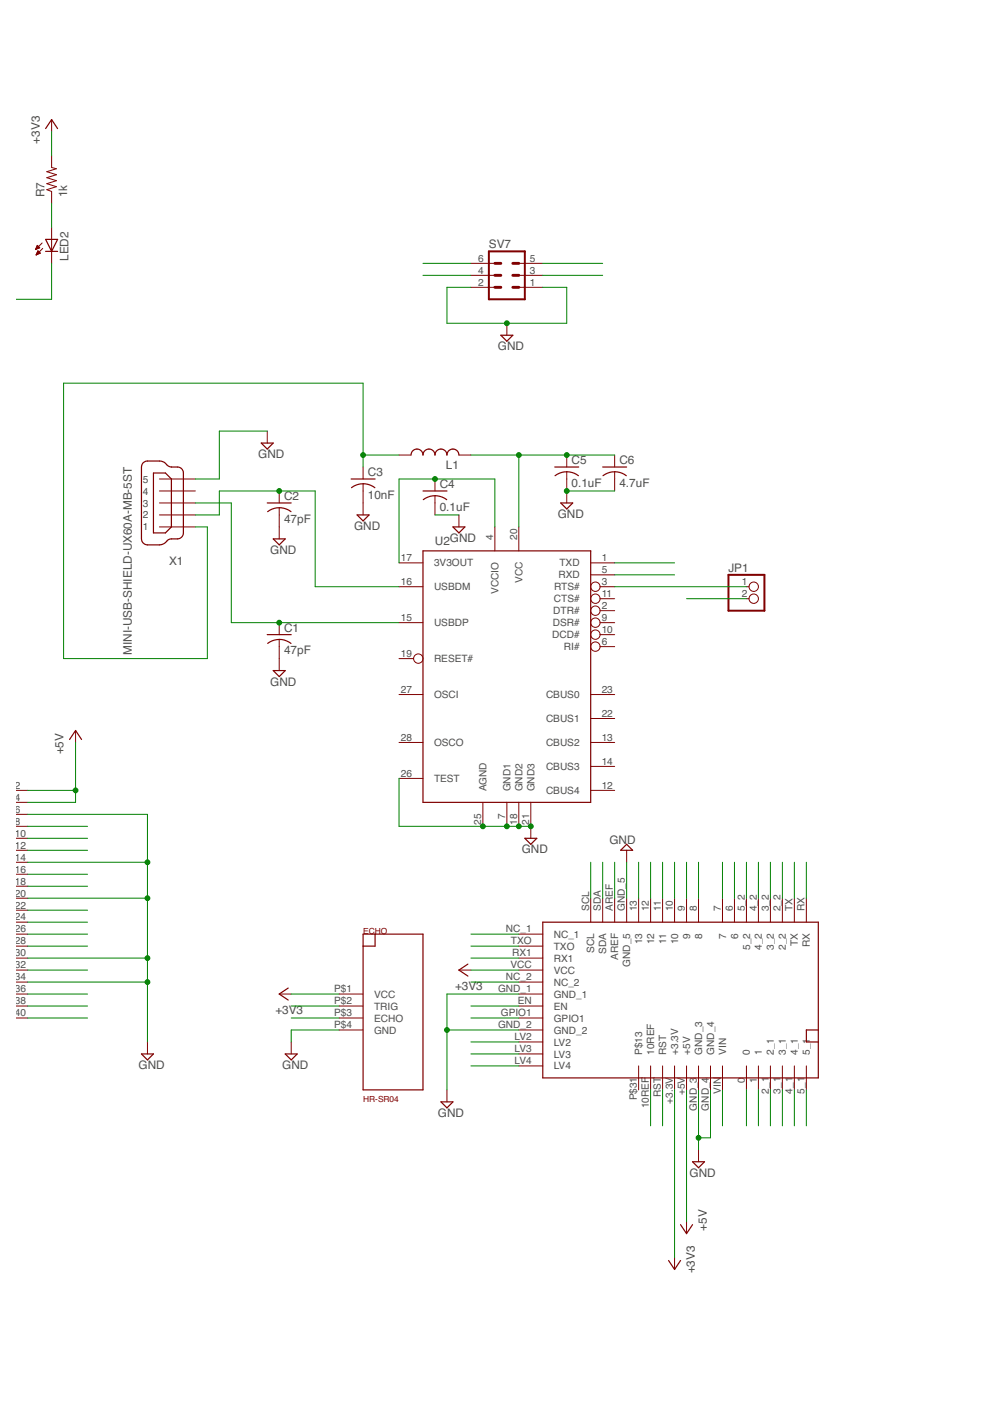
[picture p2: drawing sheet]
<svg xmlns="http://www.w3.org/2000/svg" width="210mm" height="297mm" viewBox="0 0 210 297" stroke-linecap="round" stroke-linejoin="round" font-family="sans-serif">
<g fill="none" stroke="#800000" stroke-width=".25">
<path d="M9.7 27.3l1.2-1.9 1.3 1.9M9.7 50.8h2.5l-1.3 2.5zM9.7 53.3h2.5M106.2 71.1h2.5l-1.2 1.2zM30.3 98.2l.7-.4h3.2l.6 .2 .7 .7a2.57 2.57 0 0 0 2.1 .3l.6 .1 .4 .4 .3 .8v12.7l-.1 .5-.4 .5a2.48 2.48 0 0 1-2.1 .3l-.8 .2-.7 .7-1 .3h-2.8l-.5-.3-.4-.4-.1-.5v-15.3zM55.4 93.9h2.5l-1.2 1.3zM87.1 96.5a1.27 1.27 0 0 1 1.3-1.3 1.27 1.27 0 0 1 1.3 1.3 1.27 1.27 0 0 1 1.3-1.3 1.27 1.27 0 0 1 1.2 1.3 1.27 1.27 0 0 1 1.3-1.3 1.27 1.27 0 0 1 1.3 1.3 1.27 1.27 0 0 1 1.2-1.3 1.27 1.27 0 0 1 1.3 1.3M117.6 99h5.1M127.8 99h5.1M32.5 100.3h2.6l1.2 1.3v10.1l-1.2 1.3h-2.6zM56.7 106.6h5M56.7 108.5a4 4 0 0 1 5 0"/>
<path d="M57.9 114.3h2.6l-1.3 1.2zM74.4 101.6h5.1M74.5 103.4a4 4 0 0 1 5 0M75.7 109.2h2.6l-1.3 1.2zM89.7 116.8h35.5v53.3h-35.5zM89.7 104.1h5.1M89.7 105.9a4.1 4.1 0 0 1 5 0M96 111.7h2.6l-1.3 1.3zM117.7 100.9a4 4 0 0 1 4.9 0M118.9 106.6h2.5l-1.2 1.3zM127.8 100.9a4 4 0 0 1 5 0M56.7 134.6h5"/>
<path d="M56.7 136.4a4 4 0 0 1 5 0M14.8 156.8l1.2-1.9 1.3 1.9M57.9 142.2h2.6l-1.3 1.2zM111.3 177.7h2.5l-1.3 1.3zM132.9 179l1.2 1.3h-2.5zM77 198.1h12.7v33h-12.7zM79.5 198.1v2.5h-2.5M115.1 195.5h58.4v33h-58.4zM61.1 209.5l-1.9 1.3 1.9 1.2M99.2 204.4l-1.9 1.3 1.9 1.2M173.5 218.4h-2.5v2.5h2.5M30 223.5h2.5l-1.2 1.2z"/>
<path d="M60.5 223.5h2.5l-1.3 1.2zM93.5 233.6h2.5l-1.2 1.3zM144.3 259.7l1.3 1.9 1.2-1.9M146.8 246.3h2.6l-1.3 1.3zM141.8 267.3l1.2 1.9 1.3-1.9"/>
</g>
<g fill="none" stroke="#800000" stroke-width=".21">
<path d="M10.9 25.4v2.5M10.9 33v2.5l1.1 .3-2.1 .6 2.1 .6-2.1 .7 2.1 .6-2.1 .6 2.1 .7-2.1 .6 1 .4v2.5M7.6 52.8h.2M7.6 52.7h.5M7.7 54h.1M7.7 52.6h.6M7.7 52.5h.6M7.7 53.9h.3M7.8 53.8h.5M7.8 52.3h.4M7.8 52.2h.3M7.8 53.7h.7"/>
<path d="M7.9 52.1h.1M7.9 53.5h.5M7.9 52l.5 .5-.9 .4zM7.9 53.4h.4M8 53.3h.1M8 53.2l.6 .5-.9 .4zM8.9 51.5l-1.4 1.4M9.1 52.7l-1.4 1.4M10.9 48.2v7.6M99.8 58.4h5.1M99.8 55.8h5.1M110 58.4h5.1"/>
<path d="M110 55.8h5.1M99.8 60.9h5.1M107.5 68.5v2.6M110 60.9h5.1M56.7 91.4v2.5M77 99v2.6M84.6 96.5h2.5M97.3 96.5h2.5M120.2 96.5v2.5M130.3 96.5v2.5M33.8 111.7h7.6M33.8 109.2h7.6"/>
<path d="M33.8 106.6h7.6M33.8 104.1h7.6M33.8 101.6h7.6M59.2 104.1v2.5M59.2 107.7v6.6M77 102.6v6.6M84.6 119.3h5.1M92.2 101.6v2.5M92.2 105.1v4.1M97.3 109.2v2.5M104.9 111.7v5.1M110 111.7v5.1"/>
<path d="M120.2 100v6.6M125.2 119.3h5.1M130.3 100v4.1M59.2 132v2.6M59.2 135.6v6.6M84.6 124.4h5.1M84.6 132h5.1M84.6 139.6h3.1M125.2 121.9h5.1M127.2 124.4h3.1M127.2 132h3.1M127.2 126.9h3.1"/>
<path d="M127.2 129.5h3.1M127.2 134.6h3.1M127.2 137.1h3.1M158.3 124.4h.5M158.3 126.9h.5M16 154.9v2.5M84.6 147.3h5.1M84.6 157.4h5.1M125.2 147.3h5.1M125.2 157.4h5.1M125.2 152.3h5.1M3.4 167.6h2.5"/>
<path d="M3.4 170.1h2.5M3.4 172.7h2.5M3.4 175.2h2.5M3.4 177.7h2.5M84.6 165h5.1M102.4 170.1v5.1M107.5 170.1v5.1M110 170.1v5.1M112.5 170.1v7.6M125.2 162.5h5.1M125.2 167.6h5.1M3.4 180.3h2.5"/>
<path d="M3.4 182.8h2.5M3.4 185.4h2.5M3.4 187.9h2.5M3.4 190.4h2.5M3.4 193h2.5M3.4 195.5h2.5M3.4 198.1h2.5M110 198.1h5.1M125.2 190.4v5.1M127.8 190.4v5.1M130.3 190.4v5.1M132.9 180.3v2.5"/>
<path d="M132.9 190.4v5.1M135.4 190.4v5.1M137.9 190.4v5.1M140.5 190.4v5.1M143 190.4v5.1M145.6 190.4v5.1M148.1 190.4v5.1M153.2 190.4v5.1M155.7 190.4v5.1M158.3 190.4v5.1M160.8 190.4v5.1M163.3 190.4v5.1"/>
<path d="M165.9 190.4v5.1M168.4 190.4v5.1M171 190.4v5.1M3.4 200.6h2.5M3.4 203.1h2.5M3.4 205.7h2.5M3.4 208.2h2.5M3.4 210.8h2.5M3.4 213.3h2.5M3.4 215.8h2.5M59.2 210.8h2.5M71.9 210.8h5.1"/>
<path d="M71.9 213.3h5.1M71.9 215.8h5.1M71.9 218.4h5.1M97.3 205.7h2.5M110 200.6h5.1M110 203.1h5.1M110 205.7h5.1M110 208.2h5.1M110 210.8h5.1M110 213.3h5.1M110 215.8h5.1M110 218.4h5.1"/>
<path d="M31.3 220.9v2.6M61.7 220.9v2.6M94.8 231.1v2.5M110 220.9h5.1M110 223.5h5.1M110 226h5.1M135.4 226v5.1M137.9 226v5.1M140.5 226v5.1M143 226v5.1M145.6 226v5.1M148.1 226v5.1"/>
<path d="M150.6 226v5.1M153.2 226v5.1M158.3 226v5.1M160.8 226v5.1M163.3 226v5.1M165.9 226v5.1M168.4 226v5.1M171 226v5.1M145.6 259v2.6M148.1 243.8v2.5M143 266.6v2.6"/>
<circle cx="88.7" cy="139.6" r=".99"/>
<circle cx="126.2" cy="124.4" r=".99"/>
<circle cx="126.2" cy="126.9" r=".99"/>
<circle cx="126.2" cy="137.1" r=".99"/>
<circle cx="126.2" cy="132" r=".99"/>
<circle cx="126.2" cy="129.5" r=".99"/>
<circle cx="126.2" cy="134.6" r=".99"/>
<circle cx="159.8" cy="126.9" r=".99"/>
<circle cx="159.8" cy="124.4" r=".99"/>
</g>
<path d="M103.7 53.3h7.6v10.2h-7.6zM154.5 121.9h7.6v7.6h-7.6z" fill="none" stroke="#800000" stroke-width=".42"/>
<path d="M104.9 55.8h1.3M104.9 58.4h1.3M108.7 55.8h1.3M108.7 58.4h1.3M104.9 60.9h1.3M108.7 60.9h1.3" fill="none" stroke="#800000" stroke-width=".61"/>
<g fill="none" stroke="#008000" stroke-width=".21">
<path d="M10.9 27.9v5.1M10.9 55.8v7.7h-7.5M10.9 43.1v5.1M89.7 55.8h10.1M89.7 58.4h10.1M115.1 55.8h12.7M115.1 58.4h12.7M99.8 60.9h-5v7.6h25.4v-7.6h-5.1M56.7 91.4h-10.2v10.2h-5.1M77 96.5h7.6M77 99v-17.8h-63.5v58.4h30.5v-27.9h-2.6M99.8 96.5h30.5"/>
<path d="M110 96.5v15.2M41.4 109.2h5.1v-5.1h20.3v20.3h17.8M41.4 106.6h7.6v25.4h35.6M92.2 109.2h5.1M104.9 111.7v-10.1h-20.3v17.7M120.2 104.1h10.1M130.3 119.3h12.7M130.3 124.4h28M130.3 121.9h12.7M145.6 126.9h12.7M16 157.4v12.7h-10.1M5.9 175.2h12.7"/>
<path d="M5.9 172.7h25.4v48.2M5.9 177.7h12.7M5.9 167.6h10.1M84.6 165v10.2h27.9M5.9 182.8h25.4M5.9 190.4h25.4M5.9 195.5h12.7M5.9 193h12.7M5.9 198.1h12.7M5.9 180.3h12.7M5.9 185.4h12.7M5.9 187.9h12.7"/>
<path d="M99.8 198.1h10.2M125.2 182.8v7.6M127.8 182.8v7.6M130.3 182.8v7.6M132.9 182.8v7.6M135.4 182.8v7.6M137.9 182.8v7.6M140.5 182.8v7.6M143 182.8v7.6M145.6 182.8v7.6M148.1 182.8v7.6M153.2 182.8v7.6"/>
<path d="M155.7 182.8v7.6M158.3 182.8v7.6M160.8 182.8v7.6M163.3 182.8v7.6M165.9 182.8v7.6M168.4 182.8v7.6M171 182.8v7.6M5.9 203.1h25.4M5.9 208.2h25.4M5.9 210.8h12.7M5.9 215.8h12.7M5.9 205.7h12.7"/>
<path d="M5.9 200.6h12.7M5.9 213.3h12.7M61.7 210.8h10.2M61.7 215.8h10.2M61.7 213.3h10.2M71.9 218.4h-10.2v2.5M94.8 218.4h15.2M99.8 203.1h10.2M99.8 208.2h10.2M99.8 215.8h10.2M99.8 205.7h10.2M99.8 200.6h10.2"/>
<path d="M99.8 213.3h10.2M110 210.8h-15.2v20.3M99.8 220.9h10.2M99.8 223.5h10.2M99.8 226h10.2M137.9 231.1v7.6M140.5 231.1v7.6M143 231.1v35.5M145.6 231.1v27.9M148.1 231.1v12.7M150.6 231.1v10.1h-2.5M153.2 231.1v7.6"/>
<path d="M158.3 231.1v7.6M160.8 231.1v7.6M163.3 231.1v7.6M165.9 231.1v7.6M168.4 231.1v7.6M171 231.1v7.6"/>
</g>
<g fill="#008000" stroke="#008000" stroke-width=".21">
<circle cx="112.5" cy="175.2" r=".51"/>
<circle cx="110" cy="175.2" r=".51"/>
<circle cx="107.5" cy="175.2" r=".51"/>
<circle cx="102.4" cy="175.2" r=".51"/>
<circle cx="120.2" cy="104.1" r=".51"/>
<circle cx="31.3" cy="182.8" r=".51"/>
<circle cx="31.3" cy="190.4" r=".51"/>
<circle cx="31.3" cy="203.1" r=".51"/>
<circle cx="31.3" cy="208.2" r=".51"/>
<circle cx="107.5" cy="68.5" r=".51"/>
<circle cx="94.8" cy="218.4" r=".51"/>
<circle cx="148.1" cy="241.2" r=".51"/>
<circle cx="120.2" cy="96.5" r=".51"/>
<circle cx="110" cy="96.5" r=".51"/>
<circle cx="92.2" cy="101.6" r=".51"/>
<circle cx="77" cy="96.5" r=".51"/>
<circle cx="59.2" cy="104.1" r=".51"/>
<circle cx="59.2" cy="132" r=".51"/>
<circle cx="16" cy="167.6" r=".51"/>
</g>
<g font-size="2.5" fill="#505050">
<text x="8.4" y="30.4" transform="rotate(-90 8.4 30.4)">+3V3</text>
<text x="9.5" y="41.9" transform="rotate(-90 9.5 41.9)">R7</text>
<text x="14.3" y="41.9" transform="rotate(-90 14.3 41.9)">1k</text>
<text x="103.7" y="52.5">SV7</text>
<text x="14.5" y="55.3" transform="rotate(-90 14.5 55.3)">LED2</text>
<text x="105.6" y="74.2">GND</text>
<text x="54.8" y="97.1">GND</text>
<text x="78" y="100.9">C3</text>
<text x="94.5" y="99.5">L1</text>
<text x="121.2" y="98.4">C5</text>
<text x="131.3" y="98.4">C6</text>
<text x="60.2" y="106">C2</text>
<text x="78" y="105.7">10nF</text>
<text x="93.2" y="103.5">C4</text>
<text x="121.2" y="103.2">0.1uF</text>
<text x="131.3" y="103.2">4.7uF</text>
<text x="60.2" y="110.8">47pF</text>
<text x="75.1" y="112.3">GND</text>
<text x="93.2" y="108.3">0.1uF</text>
<text x="118.3" y="109.8">GND</text>
<text x="35.8" y="119.8">X1</text>
<text x="57.3" y="117.4">GND</text>
<text x="92.2" y="115.5">U2</text>
<text x="95.4" y="114.9">GND</text>
<text x="154.4" y="121.2">JP1</text>
<text x="60.2" y="133.9">C1</text>
<text x="28" y="138.8" transform="rotate(-90 28 138.8)">MINI-USB-SHIELD-UX60A-MB-5ST</text>
<text x="60.2" y="138.8">47pF</text>
<text x="57.3" y="145.4">GND</text>
<text x="13.5" y="160" transform="rotate(-90 13.5 160)">+5V</text>
<text x="129.2" y="178.9">GND</text>
<text x="110.6" y="180.9">GND</text>
<text x="96.5" y="210">+3V3</text>
<text x="58.4" y="215.1">+3V3</text>
<text x="29.4" y="226.6">GND</text>
<text x="59.8" y="226.6">GND</text>
<text x="92.9" y="236.8">GND</text>
<text x="146.2" y="249.5">GND</text>
<text x="149.9" y="261" transform="rotate(-90 149.9 261)">+5V</text>
<text x="147.3" y="270" transform="rotate(-90 147.3 270)">+3V3</text>
</g>
<g font-size="2.1" fill="#505050">
<text x="101.4" y="58">4</text>
<text x="101.4" y="55.5">6</text>
<text x="112.3" y="58">3</text>
<text x="112.3" y="55.5">5</text>
<text x="101.4" y="60.6">2</text>
<text x="112.3" y="60.6">1</text>
<text x="30.3" y="107.4">3</text>
<text x="30.3" y="104.9">4</text>
<text x="30.3" y="102.3">5</text>
<text x="30.3" y="112.5">1</text>
<text x="30.3" y="109.9">2</text>
<text x="85" y="119">17</text>
<text x="104.6" y="114.5" transform="rotate(-90 104.6 114.5)">4</text>
<text x="109.6" y="114.5" transform="rotate(-90 109.6 114.5)">20</text>
<text x="127.6" y="119">1</text>
<text x="85" y="124.1">16</text>
<text x="92" y="120.1">3V3OUT</text>
<text x="92" y="125.2">USBDM</text>
<text x="105.7" y="125.9" transform="rotate(-90 105.7 125.9)">VCCIO</text>
<text x="110.8" y="123.6" transform="rotate(-90 110.8 123.6)">VCC</text>
<text x="117.5" y="125.2">RTS#</text>
<text x="118.4" y="122.6">RXD</text>
<text x="118.6" y="120.1">TXD</text>
<text x="127.6" y="121.5">5</text>
<text x="127.6" y="124.1">3</text>
<text x="157.3" y="124.1">1</text>
<text x="85" y="131.7">15</text>
<text x="117.3" y="130.2">DTR#</text>
<text x="117.4" y="127.7">CTS#</text>
<text x="127.6" y="126.6">11</text>
<text x="127.6" y="129.1">2</text>
<text x="127.6" y="131.7">9</text>
<text x="157.3" y="126.6">2</text>
<text x="92" y="132.8">USBDP</text>
<text x="117.1" y="135.3">DCD#</text>
<text x="117.2" y="132.8">DSR#</text>
<text x="119.6" y="137.9">RI#</text>
<text x="127.6" y="134.2">10</text>
<text x="127.6" y="136.7">6</text>
<text x="85" y="139.3">19</text>
<text x="92" y="140.4">RESET#</text>
<text x="85" y="146.9">27</text>
<text x="92" y="148">OSCI</text>
<text x="115.8" y="148">CBUS0</text>
<text x="127.6" y="146.9">23</text>
<text x="115.8" y="153.1">CBUS1</text>
<text x="127.6" y="152">22</text>
<text x="85" y="157.1">28</text>
<text x="92" y="158.2">OSCO</text>
<text x="115.8" y="158.2">CBUS2</text>
<text x="127.6" y="157.1">13</text>
<text x="3.1" y="167.2">2</text>
<text x="85" y="164.7">26</text>
<text x="92" y="165.8">TEST</text>
<text x="103.1" y="167.8" transform="rotate(-90 103.1 167.8)">AGND</text>
<text x="108.2" y="167.8" transform="rotate(-90 108.2 167.8)">GND1</text>
<text x="110.8" y="167.8" transform="rotate(-90 110.8 167.8)">GND2</text>
<text x="113.3" y="167.8" transform="rotate(-90 113.3 167.8)">GND3</text>
<text x="115.8" y="163.3">CBUS3</text>
<text x="127.6" y="162.1">14</text>
<text x="127.6" y="167.2">12</text>
<text x="3.1" y="169.8">4</text>
<text x="3.1" y="172.3">6</text>
<text x="107.1" y="173.6" transform="rotate(-90 107.1 173.6)">7</text>
<text x="115.8" y="168.3">CBUS4</text>
<text x="3.1" y="174.8">8</text>
<text x="3.1" y="177.4">10</text>
<text x="3.1" y="179.9">12</text>
<text x="102" y="174.8" transform="rotate(-90 102 174.8)">25</text>
<text x="109.6" y="174.8" transform="rotate(-90 109.6 174.8)">18</text>
<text x="112.2" y="174.8" transform="rotate(-90 112.2 174.8)">21</text>
<text x="3.1" y="182.5">14</text>
<text x="3.1" y="185">16</text>
<text x="3.1" y="187.5">18</text>
<text x="3.1" y="190.1">20</text>
<text x="3.1" y="192.6">22</text>
<text x="3.1" y="195.2">24</text>
<text x="3.1" y="197.7">26</text>
<text x="107.3" y="197.7">NC_1</text>
<text x="124.9" y="193.2" transform="rotate(-90 124.9 193.2)">SCL</text>
<text x="127.4" y="193.2" transform="rotate(-90 127.4 193.2)">SDA</text>
<text x="130" y="193.2" transform="rotate(-90 130 193.2)">AREF</text>
<text x="132.5" y="193.2" transform="rotate(-90 132.5 193.2)">GND_5</text>
<text x="135" y="193.2" transform="rotate(-90 135 193.2)">13</text>
<text x="137.6" y="193.2" transform="rotate(-90 137.6 193.2)">12</text>
<text x="140.1" y="193.2" transform="rotate(-90 140.1 193.2)">11</text>
<text x="142.7" y="193.2" transform="rotate(-90 142.7 193.2)">10</text>
<text x="145.2" y="193.2" transform="rotate(-90 145.2 193.2)">9</text>
<text x="147.7" y="193.2" transform="rotate(-90 147.7 193.2)">8</text>
<text x="152.8" y="193.2" transform="rotate(-90 152.8 193.2)">7</text>
<text x="155.4" y="193.2" transform="rotate(-90 155.4 193.2)">6</text>
<text x="157.9" y="193.2" transform="rotate(-90 157.9 193.2)">5_2</text>
<text x="160.4" y="193.2" transform="rotate(-90 160.4 193.2)">4_2</text>
<text x="163" y="193.2" transform="rotate(-90 163 193.2)">3_2</text>
<text x="165.5" y="193.2" transform="rotate(-90 165.5 193.2)">2_2</text>
<text x="168.1" y="193.2" transform="rotate(-90 168.1 193.2)">TX</text>
<text x="170.6" y="193.2" transform="rotate(-90 170.6 193.2)">RX</text>
<text x="3.1" y="200.2">28</text>
<text x="3.1" y="202.8">30</text>
<text x="108.3" y="200.2">TXO</text>
<text x="108.6" y="202.8">RX1</text>
<text x="117.4" y="198.8">NC_1</text>
<text x="117.4" y="201.4">TXO</text>
<text x="117.4" y="203.9">RX1</text>
<text x="126" y="202" transform="rotate(-90 126 202)">SCL</text>
<text x="128.5" y="202.3" transform="rotate(-90 128.5 202.3)">SDA</text>
<text x="131.1" y="203.5" transform="rotate(-90 131.1 203.5)">AREF</text>
<text x="136.2" y="200.2" transform="rotate(-90 136.2 200.2)">13</text>
<text x="138.7" y="200.2" transform="rotate(-90 138.7 200.2)">12</text>
<text x="141.2" y="200.1" transform="rotate(-90 141.2 200.1)">11</text>
<text x="143.8" y="200.2" transform="rotate(-90 143.8 200.2)">10</text>
<text x="146.3" y="199" transform="rotate(-90 146.3 199)">9</text>
<text x="148.9" y="199" transform="rotate(-90 148.9 199)">8</text>
<text x="153.9" y="199" transform="rotate(-90 153.9 199)">7</text>
<text x="156.5" y="199" transform="rotate(-90 156.5 199)">6</text>
<text x="159" y="201.4" transform="rotate(-90 159 201.4)">5_2</text>
<text x="161.6" y="201.4" transform="rotate(-90 161.6 201.4)">4_2</text>
<text x="164.1" y="201.4" transform="rotate(-90 164.1 201.4)">3_2</text>
<text x="166.6" y="201.4" transform="rotate(-90 166.6 201.4)">2_2</text>
<text x="169.2" y="200.6" transform="rotate(-90 169.2 200.6)">TX</text>
<text x="171.7" y="200.8" transform="rotate(-90 171.7 200.8)">RX</text>
<text x="3.1" y="205.3">32</text>
<text x="3.1" y="207.9">34</text>
<text x="107.3" y="207.9">NC_2</text>
<text x="108.2" y="205.3">VCC</text>
<text x="117.4" y="206.4">VCC</text>
<text x="117.4" y="209">NC_2</text>
<text x="133.6" y="205" transform="rotate(-90 133.6 205)">GND_5</text>
<text x="3.1" y="210.4">36</text>
<text x="3.1" y="212.9">38</text>
<text x="3.1" y="215.5">40</text>
<text x="70.8" y="210.4">P$1</text>
<text x="70.8" y="212.9">P$2</text>
<text x="70.8" y="215.5">P$3</text>
<text x="79.3" y="211.5">VCC</text>
<text x="79.3" y="214.1">TRIG</text>
<text x="105.6" y="210.4">GND_1</text>
<text x="106.2" y="215.5">GPIO1</text>
<text x="109.8" y="212.9">EN</text>
<text x="117.4" y="211.5">GND_1</text>
<text x="117.4" y="214.1">EN</text>
<text x="70.8" y="218">P$4</text>
<text x="79.3" y="216.6">ECHO</text>
<text x="79.3" y="219.1">GND</text>
<text x="105.6" y="218">GND_2</text>
<text x="109.1" y="220.6">LV2</text>
<text x="117.4" y="216.6">GPIO1</text>
<text x="117.4" y="219.1">GND_2</text>
<text x="117.4" y="221.7">LV2</text>
<text x="109.1" y="223.1">LV3</text>
<text x="109.1" y="225.6">LV4</text>
<text x="117.4" y="224.2">LV3</text>
<text x="117.4" y="226.8">LV4</text>
<text x="136.2" y="223.7" transform="rotate(-90 136.2 223.7)">P$13</text>
<text x="138.7" y="223.7" transform="rotate(-90 138.7 223.7)">10REF</text>
<text x="141.2" y="223.7" transform="rotate(-90 141.2 223.7)">RST</text>
<text x="143.8" y="223.7" transform="rotate(-90 143.8 223.7)">+3.3V</text>
<text x="146.3" y="223.7" transform="rotate(-90 146.3 223.7)">+5V</text>
<text x="148.9" y="223.7" transform="rotate(-90 148.9 223.7)">GND_3</text>
<text x="151.4" y="223.7" transform="rotate(-90 151.4 223.7)">GND_4</text>
<text x="153.9" y="223.7" transform="rotate(-90 153.9 223.7)">VIN</text>
<text x="159" y="223.7" transform="rotate(-90 159 223.7)">0</text>
<text x="161.6" y="223.7" transform="rotate(-90 161.6 223.7)">1</text>
<text x="164.1" y="223.7" transform="rotate(-90 164.1 223.7)">2_1</text>
<text x="166.6" y="223.7" transform="rotate(-90 166.6 223.7)">3_1</text>
<text x="169.2" y="223.7" transform="rotate(-90 169.2 223.7)">4_1</text>
<text x="171.7" y="223.7" transform="rotate(-90 171.7 223.7)">5_1</text>
<text x="135" y="233.3" transform="rotate(-90 135 233.3)">P$31</text>
<text x="140.1" y="232.6" transform="rotate(-90 140.1 232.6)">RST</text>
<text x="142.7" y="234" transform="rotate(-90 142.7 234)">+3.3V</text>
<text x="145.2" y="232.2" transform="rotate(-90 145.2 232.2)">+5V</text>
<text x="152.8" y="231.9" transform="rotate(-90 152.8 231.9)">VIN</text>
<text x="157.9" y="229.5" transform="rotate(-90 157.9 229.5)">0</text>
<text x="160.4" y="229.5" transform="rotate(-90 160.4 229.5)">1</text>
<text x="163" y="231.9" transform="rotate(-90 163 231.9)">2_1</text>
<text x="165.5" y="231.9" transform="rotate(-90 165.5 231.9)">3_1</text>
<text x="168.1" y="231.9" transform="rotate(-90 168.1 231.9)">4_1</text>
<text x="170.6" y="231.9" transform="rotate(-90 170.6 231.9)">5_1</text>
<text x="137.6" y="235" transform="rotate(-90 137.6 235)">10REF</text>
<text x="147.7" y="235.5" transform="rotate(-90 147.7 235.5)">GND_3</text>
<text x="150.3" y="235.5" transform="rotate(-90 150.3 235.5)">GND_4</text>
</g>
<g font-size="1.8" fill="#800000">
<text x="77" y="198.1">ECHO</text>
<text x="77" y="233.6">HR-SR04</text>
</g>
</svg>
